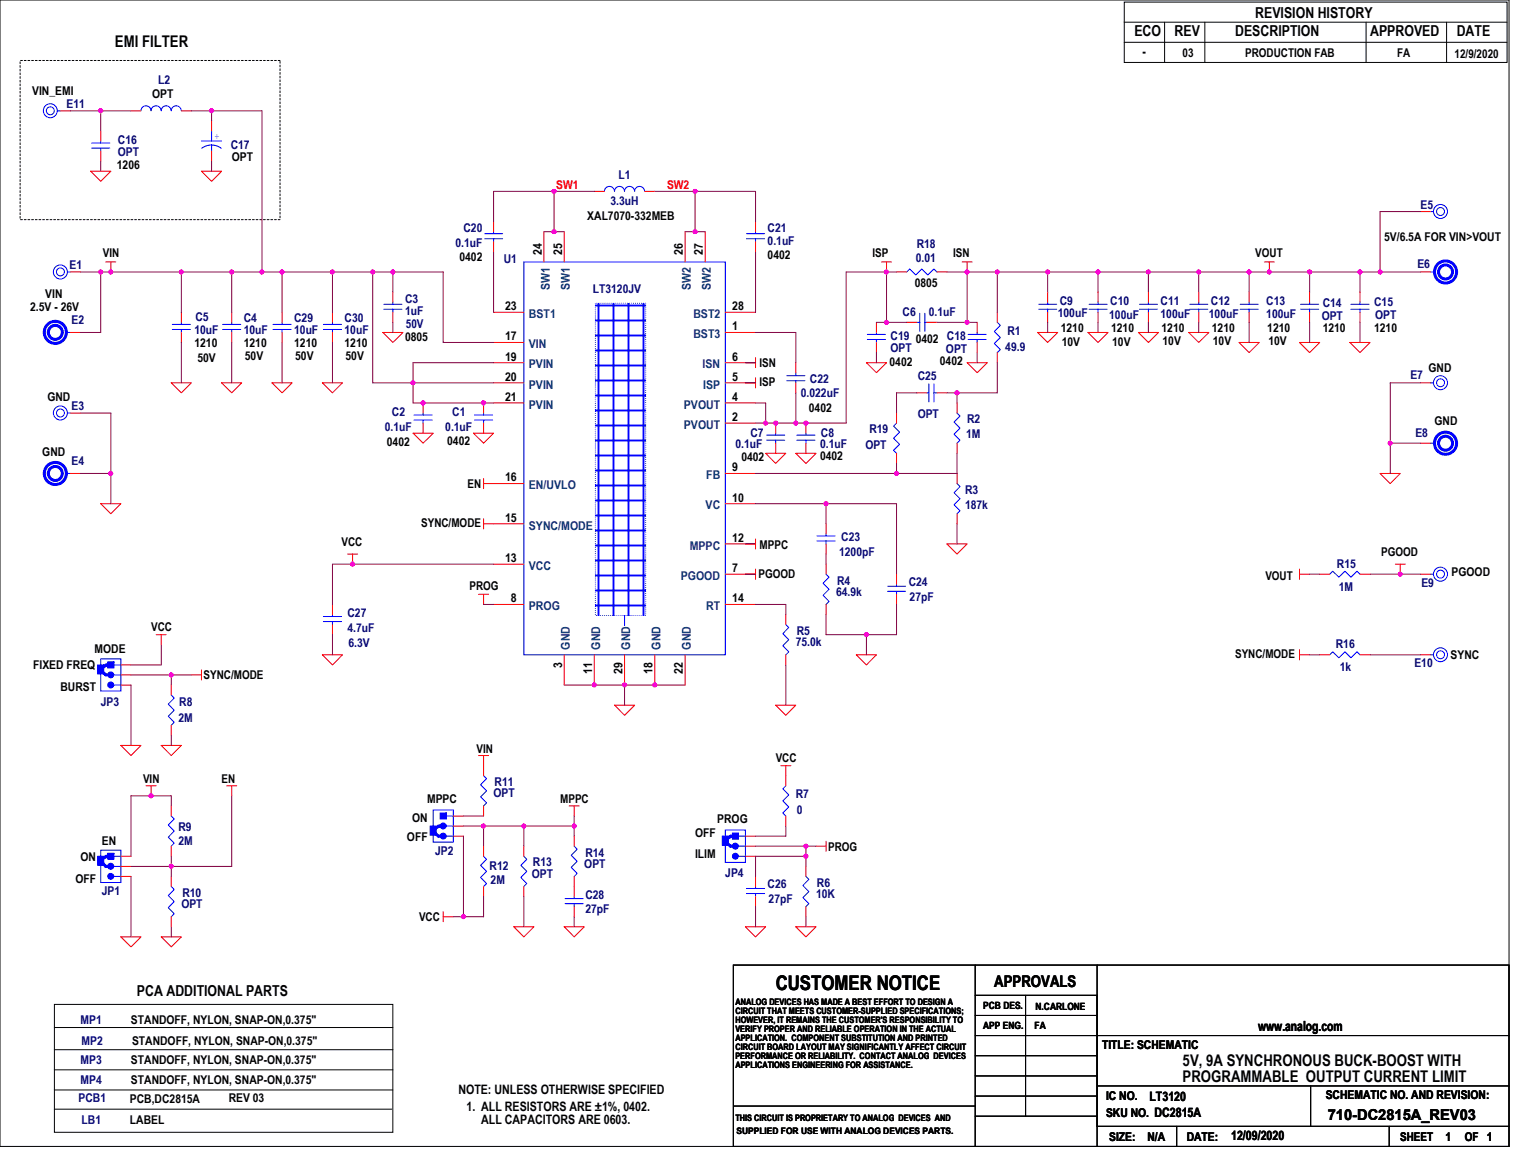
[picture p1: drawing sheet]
<svg xmlns="http://www.w3.org/2000/svg" width="279mm" height="216mm" viewBox="0 0 279 216" stroke-linecap="round" stroke-linejoin="round" font-family="sans-serif">
<g fill="none" stroke="#000" stroke-width=".18">
<path d="M0 0h277.7v211h-277.7zM206.9 .4h70.5v11.1h-70.5zM206.9 4.1h70.5M206.9 7.8h70.5M214.4 4.1v7.4M221.8 4.1v7.4M251.4 4.1v7.4M266.3 4.1v7.4M135 177.6h142.7v33.4h-142.7zM179.5 177.6v33.4M201.9 177.6v29.7h75.8M10 189.1h62.3"/>
<path d="M10 193.2h62.3M10 196.9h62.3M10 184.9h62.3v23.5h-62.3zM179.5 183.2h22.4v27.8M179.5 186.9h22.4M179.5 194.3h22.4M179.5 198h22.4M188.8 183.2v22.2M201.9 199.9h75.8M241.2 199.9v7.4M277.7 190.6h-98.2M10 200.6h62.3"/>
<path d="M10 204.2h62.1M135 203.6h44.5M179.5 205.4h22.4M179.5 201.7h22.4M216.6 207.3v3.7M255.7 207.3v3.7"/>
</g>
<path d="M3.7 11.1h47.8v29.3h-47.8z" fill="none" stroke="#000" stroke-width=".18" stroke-dasharray=".3 .3"/>
<g fill="none" stroke="#f00" stroke-width=".18">
<path d="M11.1 20.4h1.9M16.7 31.5h3.7l-1.9 1.9zM18.5 24.1v1.9M18.5 27.8v1.9M24.1 20.4h1.9M33.4 20.4h1.8M37.1 31.5h3.7l-1.9 1.9zM109.4 35.2h1.9M118.7 35.2h1.8M261.5 38.9h1.8M19.5 48.2h1.8M20.4 48.2v1.9"/>
<path d="M139.1 40.8v1.9M139.1 44.5v1.9M162.2 48.2h1.9M163.2 48.2v1.9M177.1 48.2h1.8M178 48.2v1.9M183.6 57.5v1.8M202.1 53.8v1.8M202.1 57.5v1.8M232.7 48.2h1.8M233.6 48.2v1.9M241 53.8v1.8"/>
<path d="M241 57.5v1.8M261.5 50.1h1.8M13 61.2h1.8M13 76h1.8M31.5 70.5h3.7l-1.8 1.8zM40.8 70.5h3.7l-1.8 1.8zM50.1 70.5h3.7l-1.9 1.8zM59.3 70.5h3.7l-1.8 1.8zM70.5 61.2h3.7l-1.9 1.8zM76 79.7h3.7l-1.8 1.9zM77.9 74.2v1.8M77.9 77.9v1.8"/>
<path d="M87.1 79.7h3.7l-1.8 1.9zM137.2 66.8h1.9M137.2 70.5h1.9M139.1 65.8v1.9M139.1 69.5v1.9M159.5 66.8h3.7l-1.9 1.8zM168.7 72.3h1.9M172.4 72.3h1.9M178 66.8h3.7l-1.8 1.8zM183.6 64.9v1.9M191 61.2h3.7l-1.9 1.8zM200.3 61.2h3.7l-1.9 1.8z"/>
<path d="M209.5 61.2h3.7l-1.8 1.8zM218.8 61.2h3.7l-1.9 1.8zM228.1 63h3.7l-1.9 1.9zM239.2 63h3.7l-1.9 1.9zM248.5 63h3.7l-1.9 1.9zM18.5 92.7h3.7l-1.8 1.9zM89 89h1.8M89 88.1v1.8M89 96.4h1.8M89 95.5v1.8M139.1 99.2v1.8M140.9 83.4h3.7l-1.8 1.9z"/>
<path d="M146.5 83.4h3.7l-1.9 1.9zM152 96.4v1.9M254 87.1h3.7l-1.8 1.9zM28.7 116.8h1.9M29.7 116.8v1.9M61.2 111.3v1.8M61.2 115v1.8M64 102h1.8M64.9 102v1.8M88.1 109.4h1.8M89 109.4v1.9M137.2 100.1h1.9"/>
<path d="M137.2 105.7h1.9M139.1 104.8v1.8M152 100.1v1.9M174.3 100.1h3.7l-1.9 1.9zM239.2 119.6v1.9M239.2 105.7h1.8M239.2 104.8v1.8M256.8 103.8h1.9M257.7 103.8v1.9M22.2 137.2h3.8l-1.9 1.9zM22.2 122.4h1.9M22.2 126.1h1.9"/>
<path d="M22.2 124.2h1.9M29.7 137.2h3.7l-1.9 1.9zM31.5 126.1v1.8M31.5 133.5v1.9M35.2 124.2h1.9M37.1 123.3v1.9M59.3 120.5h3.7l-1.8 1.9zM88.1 139.1h1.8M89 139.1v1.8M113.1 129.8h3.7l-1.8 1.9zM142.8 129.8h3.7l-1.9 1.9zM157.6 120.5h3.7l-1.8 1.9z"/>
<path d="M239.2 120.5h1.8M26.9 144.6h1.8M27.8 144.6v1.9M41.7 144.6h1.9M42.7 144.6v1.9M83.4 150.2h1.9M83.4 153.9h1.9M83.4 152h1.9M89 155.7v1.9M104.8 148.3h1.8M105.7 148.3v1.9M143.7 140.9h1.9"/>
<path d="M144.6 140.9v3.7M144.6 150.2v1.8M150.2 155.7h1.8M152 154.8v1.9M22.2 172.4h3.8l-1.9 1.9zM29.7 172.4h3.7l-1.9 1.9zM81.6 168.7h1.8M81.6 167.8v1.9M89 163.2v1.8M94.6 170.6h3.7l-1.9 1.8zM103.8 170.6h3.7l-1.8 1.8zM137.2 170.6h3.7l-1.8 1.8z"/>
<path d="M146.5 170.6h3.7l-1.9 1.8z"/>
</g>
<g fill="none" stroke="#00f" stroke-width=".18">
<path d="M10.6 20.4h.5M16.9 27.3h3.3M16.9 26.3h3.3M18.5 27.3v.5M18.5 26v.3M29.7 20.4a.93 .93 0 0 0-1-.9 .93 .93 0 0 0-.9 .9 .92 .92 0 0 0-.9-.9 .92 .92 0 0 0-.9 .9M29.7 20.4a.91 .91 0 0 1 .9-.9 .91 .91 0 0 1 .9 .9M31.5 20.4a.92 .92 0 0 1 .9-.9 .92 .92 0 0 1 1 .9M116.8 35.2a.93 .93 0 0 0-.9-.9 .93 .93 0 0 0-1 .9 .92 .92 0 0 0-.9-.9 .92 .92 0 0 0-.9 .9 .92 .92 0 0 0-.9-.9 .92 .92 0 0 0-.9 .9M118.6 35.2a.91 .91 0 0 0-.9-.9 .91 .91 0 0 0-.9 .9M263.3 38.9h.5M96.4 48.2h37.1v72.3h-37.1z"/>
<path d="M137.4 43.9h3.3M137.4 43h3.3M139.1 42.7v.3M139.1 43.9v.6M183.6 59.3l.5 .6-1.1 1.1 1.1 1.1-1.1 1.1 1.1 1.1-.5 .6M200.4 56.9h3.4M200.4 56h3.4M202.1 55.6v.4M202.1 56.9v.6M239.4 56.9h3.3M239.4 56h3.3M241 55.6v.4"/>
<path d="M241 56.9v.6M263.3 50.1h.7M12.2 61.2h.8M12.4 76h.6M76.2 77.3h3.3M76.2 76.4h3.3M77.9 76v.4M77.9 77.3v.6M170.6 72.3h.4M171 70.7v3.3M171.9 72.3h.5M171.9 70.7v3.3"/>
<path d="M150.4 99.6h3.3M150.4 98.6h3.3M152 98.3v.3M152 99.6v.5M59.5 114.4h3.4M59.5 113.5h3.4M61.2 113.1v.4M61.2 114.4v.6M18.5 121.3h3.7v5.9h-3.7zM20.4 122.4h1.8M20.4 124.2h1.8M20.4 126.1h1.8"/>
<path d="M31.5 127.9l.6 .6-1.1 1.1 1.1 1.1-1.1 1.1 1.1 1.1-.6 .6M79.7 149.1h3.7v5.9h-3.7zM81.6 150.2h1.8M81.6 152h1.8M81.6 153.9h1.8M89 157.6l.6 .6-1.1 1.1 1.1 1.1-1.1 1.1 1.1 1.1-.6 .6M144.6 144.6l-.5 .6 1.1 1.1-1.1 1.1 1.1 1.1-1.1 1.1 .5 .6"/>
<circle cx="9.3" cy="20.4" r="1.29"/>
<circle cx="9.3" cy="20.4" r=".73"/>
<circle cx="265.1" cy="38.9" r="1.29"/>
<circle cx="265.1" cy="38.9" r=".73"/>
<circle cx="11.1" cy="76" r="1.29"/>
<circle cx="11.1" cy="76" r=".73"/>
</g>
<g fill="none" stroke="#00f" stroke-width=".55">
<path d="M18.7 158.7l.8 .8h.9M19.5 157.6h.9M19.7 157.6l-1 .6M79.9 153.2l.8 .7h.9M80.7 152h.9M80.8 152l-.9 .6M133.7 155l.7 .7h1M134.4 153.9h1M134.6 153.9l-.9 .6"/>
<circle cx="266.1" cy="50.1" r="2.04"/>
<circle cx="266.1" cy="50.1" r="1.29"/>
<circle cx="10.2" cy="61.2" r="2.04"/>
<circle cx="10.2" cy="61.2" r="1.29"/>
</g>
<g fill="#00f" stroke="#00f" stroke-width=".18">
<path d="M79.2 152v1.7h1.1v-1.7z" fill-rule="evenodd"/>
<path d="M18 157.6v1.7h1.1v-1.7z" fill-rule="evenodd"/>
<path d="M132.9 153.9v1.7h1.1v-1.7z" fill-rule="evenodd"/>
<path d="M19.8 121.8v1.1h1.2v-1.1z" fill-rule="evenodd"/>
<path d="M81 149.6v1.1h1.1v-1.1z" fill-rule="evenodd"/>
<circle cx="20.4" cy="124.2" r=".55"/>
<circle cx="20.4" cy="126.1" r=".55"/>
<circle cx="81.6" cy="152" r=".55"/>
<circle cx="81.6" cy="153.9" r=".55"/>
</g>
<path d="M109.6 55.8h9.3v57.5h-9.3z" fill="#fff"/>
<path d="M109.6 55.8h9.3v57.5h-9.3z" fill-rule="evenodd" fill="#00f" stroke="#00f" stroke-width=".18" stroke-dasharray="0 .3"/>
<g fill="none" stroke="#00f" stroke-width=".18">
<path d="M37.1 26h3.7M37.1 27.3l.7-.4 1.1-.2 1.2 .2 .6 .4M38.9 26.7v1.1M38.9 24.1v1.9M12.4 50.1h.6M31.7 59.7h3.4M33.4 59.3v.4M41 59.7h3.3M42.7 59.3v.4M50.2 59.7h3.4M51.9 59.3v.4M59.5 59.7h3.4"/>
<path d="M61.2 59.3v.4M70.7 56.9h3.3M70.7 56h3.3M72.3 55.6v.4M72.3 56.9v.6M89.2 43.9h3.3M89.2 43h3.3M90.8 42.7v.3M90.8 43.9v.6M166.9 50.1l.5-.6 1.2 1.1 1.1-1.1 1.1 1.1 1.1-1.1 .5 .6M168.7 59.3h.6M169.3 57.7v3.3"/>
<path d="M170.2 59.3h.4M170.2 57.7v3.3M191.2 56.9h3.3M191.2 56h3.3M192.8 55.6v.4M192.8 56.9v.6M209.7 56.9h3.3M209.7 56h3.3M211.4 55.6v.4M211.4 56.9v.6M219 56.9h3.3M219 56h3.3"/>
<path d="M220.6 55.6v.4M220.6 56.9v.6M228.3 56.9h3.3M228.3 56h3.3M229.9 55.6v.4M229.9 56.9v.6M248.6 56.9h3.4M248.6 56h3.4M250.3 55.6v.4M250.3 56.9v.6M31.7 60.6h3.4M33.4 60.6v.6"/>
<path d="M41 60.6h3.3M42.7 60.6v.6M50.2 60.6h3.4M51.9 60.6v.6M59.5 60.6h3.4M61.2 60.6v.6M87.3 77.3h3.4M87.3 76.4h3.4M89 76v.4M89 77.3v.6M142.8 79.7v.4M144.8 69.2h3.3"/>
<path d="M144.8 70.1h3.3M146.5 70.1v.4M146.5 68.6v.6M148.3 79.7v.4M159.6 62.5h3.4M159.6 61.6h3.4M161.3 61.2v.4M161.3 62.5v.5M165 77.9l-.5 .5 1.1 1.1-1.1 1.2 1.1 1.1-1.1 1.1 .5 .5M176.1 76l.6 .6-1.1 1.1 1.1 1.1-1.1 1.1 1.1 1.1-.6 .6M178.2 62.5h3.3M178.2 61.6h3.3"/>
<path d="M179.9 61.2v.4M179.9 62.5v.5M263.3 70.5h.5M12.2 87.1h.8M141.1 81h3.3M141.1 80.1h3.3M142.8 81v.6M146.7 81h3.3M146.7 80.1h3.3M148.3 81v.6M176.1 89l.6 .6-1.1 1.1 1.1 1.1-1.1 1.1 1.1 1.1-.6 .6M263.3 81.6h.7"/>
<path d="M115 113.3v1.8M144.6 115l.6 .5-1.1 1.1 1.1 1.2-1.1 1.1 1.1 1.1-.6 .5M152 105.7l.6 .5-1.1 1.2 1.1 1.1-1.1 1.1 1.1 1.1-.6 .6M163.4 108.8h3.3M163.4 107.9h3.3M165 107.5v.4M165 108.8v.6M244.8 105.7l.5-.6 1.1 1.1 1.1-1.1 1.1 1.1 1.2-1.1 .5 .6M263.3 105.7h.5M244.8 120.5l.5-.5 1.1 1.1 1.1-1.1 1.1 1.1 1.2-1.1 .5 .5M263.3 120.5h.5M18.5 156.5h3.7v5.9h-3.7z"/>
<path d="M20.4 157.6h1.8M20.4 159.5h1.8M31.5 150.2l.6 .5-1.1 1.1 1.1 1.2-1.1 1.1 1.1 1.1-.6 .5M89 142.8l.6 .5-1.1 1.1 1.1 1.2-1.1 1.1 1.1 1.1-.6 .5M96.4 157.6l.6 .6-1.1 1.1 1.1 1.1-1.1 1.1 1.1 1.1-.6 .6M105.7 155.7l.5 .6-1.1 1.1 1.1 1.1-1.1 1.1 1.1 1.2-.5 .5M133.5 152.8h3.7v5.9h-3.7zM135.4 153.9h1.8M135.4 155.7h1.8M135.4 157.6h1.8M20.4 161.3h1.8M31.5 163.2l.6 .5-1.1 1.1 1.1 1.1-1.1 1.2 1.1 1.1-.6 .5"/>
<path d="M104 166.3h3.4M104 165.4h3.4M105.7 165v.4M105.7 166.3v.6M137.4 164.5h3.3M137.4 163.5h3.3M139.1 163.2v.3M139.1 164.5v.5M148.3 161.3l.6 .6-1.1 1.1 1.1 1.1-1.1 1.1 1.1 1.1-.6 .6"/>
<circle cx="11.1" cy="50.1" r="1.29"/>
<circle cx="11.1" cy="50" r=".73"/>
<circle cx="265.1" cy="70.4" r="1.29"/>
<circle cx="265.1" cy="70.4" r=".73"/>
<circle cx="265.1" cy="105.7" r="1.29"/>
<circle cx="265.1" cy="105.7" r=".73"/>
<circle cx="265.1" cy="120.5" r="1.28"/>
<circle cx="265.1" cy="120.5" r=".73"/>
</g>
<g fill="none" stroke="#f00" stroke-width=".18">
<path d="M38.9 22.2v1.9M38.9 27.8v1.9M13 50.1h1.8M33.4 57.5v1.8M42.7 57.5v1.8M51.9 57.5v1.8M61.2 57.5v1.8M72.3 53.8v1.8M72.3 57.5v1.8M90.8 57.5h5.6M90.8 40.8v1.9M90.8 44.5v1.9"/>
<path d="M100.1 42.7v5.5M103.8 42.7v5.5M126.1 42.7v5.5M129.8 42.7v5.5M133.5 57.5h5.6M161.3 59.3v1.9M165 50.1h1.9M166.9 59.3h1.8M170.6 59.3h1.8M172.4 50.1h1.9M179.9 59.3v1.9M192.8 53.8v1.8"/>
<path d="M192.8 57.5v1.8M211.4 53.8v1.8M211.4 57.5v1.8M220.6 53.8v1.8M220.6 57.5v1.8M229.9 53.8v1.8M229.9 57.5v1.8M250.3 53.8v1.8M250.3 57.5v1.8M33.4 61.2v1.8M42.7 61.2v1.8M51.9 61.2v1.8"/>
<path d="M61.2 61.2v1.8M89 74.2v1.8M89 77.9v1.8M90.8 63h5.6M90.8 66.8h5.6M90.8 74.2h5.6M90.8 70.5h5.6M133.5 70.5h5.6M133.5 66.8h5.6M133.5 77.9h5.6M133.5 61.2h5.6M133.5 74.2h5.6"/>
<path d="M142.8 77.9v1.8M146.5 70.5v1.8M146.5 66.8v1.8M148.3 77.9v1.8M161.3 63v1.9M165 76v1.9M176.1 74.2v1.8M179.9 63v1.9M261.5 70.5h1.8M13 87.1h1.8M90.8 89h5.6M90.8 96.4h5.6"/>
<path d="M133.5 87.1h5.6M133.5 92.7h5.6M142.8 81.6v1.8M148.3 81.6v1.8M165 83.4v1.9M176.1 81.6v1.8M176.1 87.1v1.9M176.1 94.6v1.8M261.5 81.6h1.8M90.8 103.8h5.6M90.8 111.3h5.6M133.5 111.3h5.6"/>
<path d="M133.5 105.7h5.6M133.5 100.1h5.6M144.6 113.1v1.9M152 103.8v1.9M152 111.3v1.8M165 105.7v1.8M165 109.4v1.9M242.9 105.7h1.9M250.3 105.7h1.9M261.5 105.7h1.8M103.8 120.5v5.6M109.4 120.5v5.6"/>
<path d="M115 120.5v5.6M120.5 120.5v5.6M126.1 120.5v5.6M144.6 120.5v1.9M242.9 120.5h1.9M250.3 120.5h1.9M261.5 120.5h1.8M22.2 157.6h1.9M22.2 159.5h1.9M31.5 148.3v1.9M31.5 155.7v1.9M89 140.9v1.9"/>
<path d="M89 148.3v1.9M96.4 155.7v1.9M105.7 153.9v1.8M137.2 153.9h1.9M137.2 157.6h1.9M137.2 155.7h1.9M148.3 159.5v1.8M22.2 161.3h1.9M31.5 161.3v1.9M31.5 168.7v1.9M96.4 163.2v1.8M105.7 161.3v3.7"/>
<path d="M105.7 166.9v1.8M139.1 161.3v1.9M139.1 165v1.9M148.3 166.9v1.8"/>
</g>
<g fill="#00f" stroke="#00f" stroke-width=".18">
<path d="M19.8 157.1v1.1h1.2v-1.1z" fill-rule="evenodd"/>
<path d="M18 122.4v1.6h1.1v-1.6z" fill-rule="evenodd"/>
<path d="M134.8 153.4v1.1h1.1v-1.1z" fill-rule="evenodd"/>
<circle cx="20.4" cy="159.4" r=".55"/>
<circle cx="20.4" cy="161.3" r=".55"/>
<circle cx="135.3" cy="155.7" r=".55"/>
<circle cx="135.3" cy="157.6" r=".54"/>
</g>
<g fill="none" stroke="#00f" stroke-width=".55">
<path d="M18.7 123.5l.8 .7h.9M19.5 122.4h.9M19.7 122.4l-1 .5"/>
<circle cx="10.2" cy="87.1" r="2.04"/>
<circle cx="10.2" cy="87.1" r="1.29"/>
<circle cx="266.1" cy="81.6" r="2.04"/>
<circle cx="266.1" cy="81.6" r="1.29"/>
</g>
<g fill="none" stroke="#800040" stroke-width=".18">
<path d="M13 20.4h5.5M18.5 20.4h5.6M18.5 20.4v3.7M18.5 29.7v1.8M35.2 20.4h3.7M38.9 20.4h9.3v29.7M38.9 20.4v1.8M38.9 29.7v1.8M102 35.2h7.4M102 35.2h-11.2v5.6M102 35.2v7.5M120.5 35.2h7.4"/>
<path d="M127.9 35.2h11.2v5.6M127.9 35.2v7.5M261.5 38.9h-7.5v11.2M14.8 50.1h3.7M18.5 50.1v11.1h-3.7M33.4 50.1h-14.9M33.4 50.1v7.4M33.4 50.1h9.3M42.7 50.1v7.4M42.7 50.1h5.5M48.2 50.1h3.7M51.9 50.1h9.3"/>
<path d="M51.9 50.1v7.4M61.2 50.1v7.4M61.2 50.1h7.4M68.6 50.1h3.7M68.6 50.1v20.4h7.4M72.3 59.3v1.9M72.3 50.1h9.3v12.9h9.2M72.3 50.1v3.7M90.8 46.4v11.1M100.1 42.7h1.9M102 42.7h1.8M126.1 42.7h1.8"/>
<path d="M127.9 42.7h1.9M139.1 46.4v11.1M161.3 59.3h1.9M163.2 50.1h-7.5v27.8h-9.2M163.2 50.1v9.2M163.2 59.3h3.7M163.2 50.1h1.8M172.4 59.3h5.6M174.3 50.1h3.7M178 50.1v9.2M178 50.1h5.6M178 59.3h1.9"/>
<path d="M183.6 50.1v7.4M183.6 50.1h9.2M192.8 59.3v1.9M192.8 50.1v3.7M192.8 50.1h9.3v3.7M202.1 59.3v1.9M202.1 50.1h9.3M211.4 50.1h9.2M211.4 59.3v1.9M211.4 50.1v3.7M220.6 50.1h9.3M220.6 59.3v1.9"/>
<path d="M220.6 50.1v3.7M229.9 59.3v3.7M229.9 50.1v3.7M241 59.3v3.7M241 50.1h9.3M241 50.1h-11.1M241 50.1v3.7M250.3 50.1v3.7M250.3 50.1h3.7M250.3 59.3v3.7M254 50.1h7.5M14.8 76h5.6v11.1"/>
<path d="M33.4 63v7.5M42.7 63v7.5M51.9 63v7.5M61.2 63v7.5M76 70.5h14.8M76 70.5v3.7h14.8M90.8 66.8h-14.8v3.7M137.2 66.8h1.9M137.2 70.5h1.9M139.1 74.2h1.8v3.7M139.1 77.9h1.8M139.1 61.2h7.4v5.6"/>
<path d="M140.9 77.9h5.6M146.5 72.3v5.6M161.3 64.9v1.9M168.7 72.3h-3.7v3.7M174.3 72.3h1.8M176.1 72.3v1.9M179.9 64.9v1.9M183.6 66.8v5.5h-7.5M261.5 70.5h-5.6v16.6M14.8 87.1h5.6M20.4 87.1v5.6M139.1 92.7h12.9"/>
<path d="M139.1 87.1h25.9M152 92.7h13v13M152 92.7v3.7M165 85.3v1.8M176.1 83.4v3.7h-11.1M176.1 96.4v3.7M255.9 81.6h5.6M29.7 118.7v3.7h-5.6M61.2 116.8v3.7M89 111.3h1.8M90.8 103.8h-29.6v7.5M137.2 105.7h1.9"/>
<path d="M137.2 100.1h1.9M139.1 111.3h5.5v1.8M152 102v1.8M152 113.1v3.7h7.5M159.5 116.8v3.7M165 111.3v5.5h-5.5M241 105.7h1.9M252.2 105.7h9.3M24.1 126.1v11.1M24.1 124.2h7.4M31.5 135.4v1.8M31.5 124.2v1.9"/>
<path d="M31.5 124.2h3.7M115 126.1v3.7M115 126.1h-11.2M126.1 126.1h-11.1M144.6 122.4v7.4M241 120.5h1.9M252.2 120.5h9.3M24.1 159.5h7.4M31.5 159.5v1.8M31.5 148.3v-1.8h-7.4v11.1M31.5 157.6v1.9M42.7 146.5v13h-11.2"/>
<path d="M85.3 152h3.7M85.3 153.9v14.8M85.3 150.2h3.7M96.4 152h9.3M96.4 152h-7.4v3.7M96.4 152v3.7M105.7 150.2v1.8M105.7 152v1.9M139.1 155.7h9.2M144.6 152v1.9h-5.5M148.3 155.7h1.9M148.3 157.6h-9.2v3.7"/>
<path d="M148.3 155.7v1.9M148.3 157.6v1.9M24.1 161.3v11.1M31.5 170.6v1.8M83.4 168.7h1.9M89 165v3.7h-3.7M96.4 165v5.6M105.7 168.7v1.9M139.1 166.9v3.7M148.3 168.7v1.9"/>
</g>
<g fill="#f0f" stroke="#f0f" stroke-width=".18">
<circle cx="127.9" cy="35.2" r=".36"/>
<circle cx="68.6" cy="50.1" r=".36"/>
<circle cx="72.3" cy="50.1" r=".36"/>
<circle cx="102" cy="42.6" r=".37"/>
<circle cx="102" cy="35.2" r=".37"/>
<circle cx="64.9" cy="103.8" r=".37"/>
<circle cx="109.4" cy="126.1" r=".36"/>
<circle cx="115" cy="126.1" r=".36"/>
<circle cx="120.5" cy="126.1" r=".37"/>
<circle cx="257.7" cy="105.7" r=".36"/>
<circle cx="31.5" cy="159.4" r=".36"/>
<circle cx="27.8" cy="146.5" r=".37"/>
<circle cx="89" cy="152" r=".36"/>
<circle cx="85.3" cy="168.7" r=".36"/>
<circle cx="159.4" cy="116.8" r=".36"/>
<circle cx="152" cy="92.7" r=".37"/>
<circle cx="142.8" cy="77.9" r=".36"/>
<circle cx="146.5" cy="77.9" r=".36"/>
<circle cx="192.8" cy="50.1" r=".36"/>
<circle cx="211.4" cy="50.1" r=".36"/>
<circle cx="202.1" cy="50.1" r=".36"/>
<circle cx="76" cy="70.4" r=".36"/>
<circle cx="254" cy="50.1" r=".36"/>
<circle cx="20.4" cy="50.1" r=".36"/>
<circle cx="33.4" cy="50.1" r=".36"/>
<circle cx="42.6" cy="50.1" r=".36"/>
<circle cx="18.5" cy="50.1" r=".37"/>
<circle cx="20.4" cy="87.1" r=".36"/>
<circle cx="165" cy="87.1" r=".36"/>
<circle cx="176.1" cy="72.3" r=".37"/>
<circle cx="127.9" cy="42.6" r=".36"/>
<circle cx="220.6" cy="50.1" r=".36"/>
<circle cx="31.5" cy="124.2" r=".36"/>
<circle cx="229.9" cy="50.1" r=".36"/>
<circle cx="255.9" cy="81.6" r=".36"/>
<circle cx="61.2" cy="50.1" r=".36"/>
<circle cx="241" cy="50.1" r=".37"/>
<circle cx="250.3" cy="50.1" r=".37"/>
<circle cx="233.6" cy="50.1" r=".36"/>
<circle cx="51.9" cy="50.1" r=".36"/>
<circle cx="140.9" cy="77.9" r=".36"/>
<circle cx="77.9" cy="74.2" r=".37"/>
<circle cx="89" cy="74.2" r=".37"/>
<circle cx="48.2" cy="50.1" r=".36"/>
<circle cx="148.3" cy="155.7" r=".37"/>
<circle cx="148.3" cy="157.6" r=".38"/>
<circle cx="183.6" cy="50.1" r=".36"/>
<circle cx="163.2" cy="59.3" r=".36"/>
<circle cx="163.2" cy="50.1" r=".36"/>
<circle cx="178" cy="50.1" r=".36"/>
<circle cx="178" cy="59.3" r=".36"/>
<circle cx="18.5" cy="20.4" r=".37"/>
<circle cx="38.9" cy="20.4" r=".36"/>
<circle cx="148.3" cy="77.9" r=".37"/>
<circle cx="105.7" cy="152" r=".36"/>
<circle cx="96.4" cy="152" r=".36"/>
</g>
<text font-size="3.7" x="142.8" y="182.2">CUSTOMER NOTICE</text>
<g font-size="3">
<text x="21.1" y="8.7">EMI FILTER</text>
<text x="183" y="181.7">APPROVALS</text>
<text x="217.7" y="196.1">5V, 9A SYNCHRONOUS BUCK-BOOST WITH</text>
<text x="217.7" y="199.1">PROGRAMMABLE OUTPUT CURRENT LIMIT</text>
</g>
<g font-size="2.8">
<text x="231" y="3.4">REVISION HISTORY</text>
<text x="208.8" y="6.7">ECO</text>
<text x="216.2" y="6.7">REV</text>
<text x="227.3" y="6.7">DESCRIPTION</text>
<text x="252.2" y="6.7">APPROVED</text>
<text x="268.1" y="6.7">DATE</text>
<text x="25.2" y="183.4">PCA ADDITIONAL PARTS</text>
<text x="244.4" y="206.1">710-DC2815A_REV03</text>
</g>
<text font-size="2.6" x="231.6" y="189.7">www.analog.com</text>
<g font-size="2.4">
<text x="210.3" y="10.4">-</text>
<text x="84.4" y="201.3">NOTE: UNLESS OTHERWISE SPECIFIED</text>
<text x="211.6" y="202.6">LT3120</text>
<text x="85.9" y="204.5">1. ALL RESISTORS ARE ±1%, 0402.</text>
<text x="88.6" y="206.9">ALL CAPACITORS ARE 0603.</text>
<text x="226.6" y="209.9">12/09/2020</text>
</g>
<g font-size="2.2">
<text x="217.7" y="10.4">03</text>
<text x="229.2" y="10.4">PRODUCTION FAB</text>
<text x="257.2" y="10.4">FA</text>
<text x="267.7" y="10.6">12/9/2020</text>
<text x="5.9" y="17.5">VIN_EMI</text>
<text x="28" y="18">OPT</text>
<text x="42.7" y="29.7">OPT</text>
<text x="21.5" y="31">1206</text>
<text x="108.1" y="40.5">XAL7070-332MEB</text>
<text x="18.9" y="47.3">VIN</text>
<text x="99.7" y="46.9" transform="rotate(-90 99.7 46.9)">24</text>
<text x="103.4" y="46.9" transform="rotate(-90 103.4 46.9)">25</text>
<text x="125.7" y="46.9" transform="rotate(-90 125.7 46.9)">26</text>
<text x="129.4" y="46.9" transform="rotate(-90 129.4 46.9)">27</text>
<text x="141.3" y="47.7">0402</text>
<text x="160.6" y="47.3">ISP</text>
<text x="175.4" y="47.3">ISN</text>
<text x="231" y="47.3">VOUT</text>
<text x="254.8" y="44.4">5V/6.5A FOR VIN&gt;VOUT</text>
<text x="84.6" y="48.1">0402</text>
<text x="168.4" y="52.9">0805</text>
<text x="5.6" y="57.2">2.5V - 26V</text>
<text x="8.3" y="54.8">VIN</text>
<text x="93" y="57.1">23</text>
<text x="134.8" y="57.1">28</text>
<text x="35.8" y="63.8">1210</text>
<text x="44.9" y="63.8">1210</text>
<text x="54.1" y="63.8">1210</text>
<text x="63.4" y="63.8">1210</text>
<text x="74.5" y="62.7">0805</text>
<text x="93" y="62.6">17</text>
<text x="134.8" y="60.8">1</text>
<text x="168.6" y="63.1">0402 C18</text>
<text x="195.2" y="61.1">1210</text>
<text x="195.4" y="63.6">10V</text>
<text x="204.5" y="61.1">1210</text>
<text x="204.7" y="63.6">10V</text>
<text x="213.8" y="61.1">1210</text>
<text x="214" y="63.5">10V</text>
<text x="223.1" y="61.1">1210</text>
<text x="223.2" y="63.5">10V</text>
<text x="233.3" y="61.1">1210</text>
<text x="233.4" y="63.5">10V</text>
<text x="243.5" y="61.1">1210</text>
<text x="252.9" y="61.1">1210</text>
<text x="36.3" y="66.6">50V</text>
<text x="45.1" y="66.3">50V</text>
<text x="54.3" y="66.3">50V</text>
<text x="63.6" y="66.3">50V</text>
<text x="93" y="66.4">19</text>
<text x="93" y="70.1">20</text>
<text x="134.8" y="70.1">5</text>
<text x="134.8" y="66.4">6</text>
<text x="139.8" y="67.5">ISN</text>
<text x="139.8" y="71.1">ISP</text>
<text x="163.7" y="67.4">0402</text>
<text x="173" y="67.2">0402</text>
<text x="262.9" y="68.5">GND</text>
<text x="8.7" y="73.9">GND</text>
<text x="93" y="73.8">21</text>
<text x="134.8" y="77.5">2</text>
<text x="134.8" y="73.8">4</text>
<text x="148.9" y="75.9">0402</text>
<text x="7.8" y="83.9">GND</text>
<text x="71.2" y="82">0402</text>
<text x="82.3" y="81.8">0402</text>
<text x="264" y="78.3">GND</text>
<text x="86" y="89.8">EN</text>
<text x="93" y="88.6">16</text>
<text x="134.8" y="86.7">9</text>
<text x="136.5" y="84.8">0402</text>
<text x="150.9" y="84.6">0402</text>
<text x="134.8" y="92.3">10</text>
<text x="62.9" y="100.6">VCC</text>
<text x="77.5" y="97">SYNC/MODE</text>
<text x="93" y="96">15</text>
<text x="134.8" y="99.7">12</text>
<text x="139.8" y="101.1">MPPC</text>
<text x="93" y="103.4">13</text>
<text x="134.8" y="105.3">7</text>
<text x="139.6" y="106.3">PGOOD</text>
<text x="232.9" y="106.7">VOUT</text>
<text x="254.2" y="102.4">PGOOD</text>
<text x="267.2" y="106.1">PGOOD</text>
<text x="86.4" y="108.5">PROG</text>
<text x="94" y="110.8">8</text>
<text x="134.8" y="110.8">14</text>
<text x="27.8" y="116.1">VCC</text>
<text x="6.1" y="123.2">FIXED FREQ</text>
<text x="17.4" y="120.2">MODE</text>
<text x="37.5" y="125">SYNC/MODE</text>
<text x="103.4" y="122.9" transform="rotate(-90 103.4 122.9)">3</text>
<text x="109" y="124" transform="rotate(-90 109 124)">11</text>
<text x="114.6" y="124" transform="rotate(-90 114.6 124)">29</text>
<text x="120.1" y="124" transform="rotate(-90 120.1 124)">18</text>
<text x="125.7" y="124" transform="rotate(-90 125.7 124)">22</text>
<text x="227.3" y="121.1">SYNC/MODE</text>
<text x="267" y="121.3">SYNC</text>
<text x="11.1" y="127.3">BURST</text>
<text x="87.7" y="138.6">VIN</text>
<text x="142.8" y="140.2">VCC</text>
<text x="26.3" y="144.1">VIN</text>
<text x="40.8" y="144.1">EN</text>
<text x="78.6" y="147.8">MPPC</text>
<text x="103.1" y="147.8">MPPC</text>
<text x="18.7" y="155.6">EN</text>
<text x="74.9" y="154.9">OFF</text>
<text x="75.8" y="151.4">ON</text>
<text x="127.9" y="154.1">OFF</text>
<text x="132" y="151.6">PROG</text>
<text x="14.8" y="158.4">ON</text>
<text x="127.9" y="157.8">ILIM</text>
<text x="152.4" y="156.5">PROG</text>
<text x="13.9" y="162.5">OFF</text>
<text x="77.1" y="169.5">VCC</text>
<text x="24.1" y="188.4">STANDOFF, NYLON, SNAP-ON,0.375&quot;</text>
<text x="24.1" y="195.9">STANDOFF, NYLON, SNAP-ON,0.375&quot;</text>
<text x="24.3" y="192.3">STANDOFF, NYLON, SNAP-ON,0.375&quot;</text>
<text x="202.8" y="193.1">TITLE: SCHEMATIC</text>
<text x="23.9" y="203.1">PCB,DC2815A</text>
<text x="24.1" y="199.6">STANDOFF, NYLON, SNAP-ON,0.375&quot;</text>
<text x="42.1" y="202.9">REV 03</text>
<text x="203.6" y="202.5">IC NO.</text>
<text x="244" y="202.4">SCHEMATIC NO. AND REVISION:</text>
<text x="23.9" y="206.8">LABEL</text>
<text x="203.6" y="205.7">SKU NO. DC2815A</text>
<text x="204.2" y="210">SIZE:</text>
<text x="211.2" y="210">N/A</text>
<text x="218.4" y="210">DATE:</text>
<text x="257.7" y="210">SHEET</text>
<text x="266.1" y="210">1</text>
<text x="269.6" y="210">OF 1</text>
</g>
<g font-size="2.2" fill="#000080">
<text x="29.1" y="15.5">L2</text>
<text x="12.2" y="19.9">E11</text>
<text x="21.7" y="26.6">C16</text>
<text x="21.7" y="28.8">OPT</text>
<text x="42.5" y="27.5">C17</text>
<text x="113.9" y="32.9">L1</text>
<text x="112.4" y="37.7">3.3uH</text>
<text x="261.5" y="38.4">E5</text>
<text x="83.8" y="45.5">0.1uF</text>
<text x="85.3" y="42.7">C20</text>
<text x="141.3" y="42.7">C21</text>
<text x="141.3" y="45.1">0.1uF</text>
<text x="168.7" y="45.7">R18</text>
<text x="12.8" y="49.6">E1</text>
<text x="92.7" y="48.5">U1</text>
<text x="168.6" y="48.3">0.01</text>
<text x="260.9" y="49.4">E6</text>
<text x="13.2" y="59.6">E2</text>
<text x="36" y="59">C5</text>
<text x="44.9" y="59.2">C4</text>
<text x="54.1" y="59.2">C29</text>
<text x="63.4" y="59.2">C30</text>
<text x="74.5" y="55.7">C3</text>
<text x="74.5" y="57.9">1uF</text>
<text x="109.1" y="54">LT3120JV</text>
<text x="166.1" y="58.1">C6</text>
<text x="171" y="58.1">0.1uF</text>
<text x="194.7" y="58.3">100uF</text>
<text x="195.1" y="56">C9</text>
<text x="204.2" y="58.7">100uF</text>
<text x="204.3" y="56">C10</text>
<text x="213.6" y="56">C11</text>
<text x="213.6" y="58.5">100uF</text>
<text x="222.5" y="58.5">100uF</text>
<text x="222.9" y="56">C12</text>
<text x="233.1" y="56">C13</text>
<text x="233.1" y="58.5">100uF</text>
<text x="243.3" y="58.8">OPT</text>
<text x="243.5" y="56.4">C14</text>
<text x="252.9" y="56.2">C15</text>
<text x="253.1" y="58.7">OPT</text>
<text x="35.8" y="61.4">10uF</text>
<text x="44.9" y="61.4">10uF</text>
<text x="54.1" y="61.4">10uF</text>
<text x="63.4" y="61.4">10uF</text>
<text x="74.7" y="60.3">50V</text>
<text x="163.9" y="62.5">C19</text>
<text x="163.9" y="64.8">OPT</text>
<text x="174.1" y="65">OPT</text>
<text x="185" y="64.6">49.9</text>
<text x="185.4" y="61.6">R1</text>
<text x="149.1" y="70.5">C22</text>
<text x="168.9" y="70">C25</text>
<text x="259.6" y="69.8">E7</text>
<text x="13.2" y="75.5">E3</text>
<text x="72.1" y="76.6">C2</text>
<text x="83.2" y="76.6">C1</text>
<text x="147.4" y="73.1">0.022uF</text>
<text x="168.9" y="77">OPT</text>
<text x="178" y="77.9">R2</text>
<text x="70.8" y="79.4">0.1uF</text>
<text x="82" y="79.4">0.1uF</text>
<text x="135.4" y="82.4">0.1uF</text>
<text x="138.1" y="80.3">C7</text>
<text x="150.9" y="82.4">0.1uF</text>
<text x="151.1" y="80.3">C8</text>
<text x="159.3" y="82.6">OPT</text>
<text x="160" y="79.8">R19</text>
<text x="177.8" y="80.7">1M</text>
<text x="260.5" y="80.3">E8</text>
<text x="13.2" y="85.5">E4</text>
<text x="177.6" y="90.9">R3</text>
<text x="177.6" y="93.7">187k</text>
<text x="154.8" y="99.6">C23</text>
<text x="154.1" y="107.6">R4</text>
<text x="154.5" y="102.4">1200pF</text>
<text x="167.3" y="107.8">C24</text>
<text x="246.1" y="104.5">R15</text>
<text x="261.6" y="108">E9</text>
<text x="64" y="113.5">C27</text>
<text x="153.9" y="109.6">64.9k</text>
<text x="167.4" y="110.6">27pF</text>
<text x="246.4" y="108.7">1M</text>
<text x="64" y="116.3">4.7uF</text>
<text x="64.2" y="119.1">6.3V</text>
<text x="146.5" y="118.9">75.0k</text>
<text x="146.7" y="116.9">R5</text>
<text x="245.9" y="119.3">R16</text>
<text x="246.6" y="123.5">1k</text>
<text x="260.3" y="122.8">E10</text>
<text x="18.5" y="129.9">JP3</text>
<text x="33" y="130">R8</text>
<text x="32.8" y="132.8">2M</text>
<text x="90.8" y="146.7">OPT</text>
<text x="91" y="144.7">R11</text>
<text x="146.5" y="146.9">R7</text>
<text x="146.7" y="149.9">0</text>
<text x="32.8" y="153">R9</text>
<text x="32.8" y="155.6">2M</text>
<text x="80.1" y="157.3">JP2</text>
<text x="90.1" y="160.1">R12</text>
<text x="97.9" y="161.6">OPT</text>
<text x="98.1" y="159.3">R13</text>
<text x="107.5" y="159.7">OPT</text>
<text x="107.7" y="157.7">R14</text>
<text x="133.5" y="161.4">JP4</text>
<text x="18.7" y="164.7">JP1</text>
<text x="33.4" y="167.1">OPT</text>
<text x="33.6" y="165.1">R10</text>
<text x="90.3" y="162.7">2M</text>
<text x="107.7" y="165.5">C28</text>
<text x="141.3" y="163.4">C26</text>
<text x="141.5" y="166.2">27pF</text>
<text x="150.2" y="165.3">10K</text>
<text x="150.4" y="163.2">R6</text>
<text x="107.7" y="168">27pF</text>
<text x="14.8" y="188.4">MP1</text>
<text x="14.8" y="195.9">MP3</text>
<text x="15" y="192.3">MP2</text>
<text x="14.5" y="202.9">PCB1</text>
<text x="14.8" y="199.6">MP4</text>
<text x="15" y="206.8">LB1</text>
</g>
<g font-size="2.2" fill="#f00">
<text x="102.4" y="34.8">SW1</text>
<text x="122.8" y="34.8">SW2</text>
</g>
<g font-size="2.2" fill="#004080">
<text x="101.2" y="53.4" transform="rotate(-90 101.2 53.4)">SW1</text>
<text x="104.9" y="53.4" transform="rotate(-90 104.9 53.4)">SW1</text>
<text x="127.1" y="53.4" transform="rotate(-90 127.1 53.4)">SW2</text>
<text x="130.9" y="53.4" transform="rotate(-90 130.9 53.4)">SW2</text>
<text x="97.3" y="58.5">BST1</text>
<text x="127.6" y="58.5">BST2</text>
<text x="97.3" y="64.1">VIN</text>
<text x="127.6" y="62.3">BST3</text>
<text x="97.3" y="67.8">PVIN</text>
<text x="97.3" y="71.5">PVIN</text>
<text x="129.3" y="67.8">ISN</text>
<text x="129.4" y="71.5">ISP</text>
<text x="97.3" y="75.2">PVIN</text>
<text x="125.9" y="75.2">PVOUT</text>
<text x="125.9" y="78.9">PVOUT</text>
<text x="130" y="88.2">FB</text>
<text x="97.3" y="90.1">EN/UVLO</text>
<text x="129.9" y="93.8">VC</text>
<text x="97.3" y="97.5">SYNC/MODE</text>
<text x="127" y="101.2">MPPC</text>
<text x="97.3" y="104.9">VCC</text>
<text x="125.3" y="106.7">PGOOD</text>
<text x="97.3" y="112.3">PROG</text>
<text x="130" y="112.3">RT</text>
<text x="104.9" y="119.6" transform="rotate(-90 104.9 119.6)">GND</text>
<text x="110.4" y="119.6" transform="rotate(-90 110.4 119.6)">GND</text>
<text x="116" y="119.6" transform="rotate(-90 116 119.6)">GND</text>
<text x="121.6" y="119.6" transform="rotate(-90 121.6 119.6)">GND</text>
<text x="127.1" y="119.6" transform="rotate(-90 127.1 119.6)">GND</text>
</g>
<g font-size="1.8">
<text x="181" y="185.7">PCB DES.</text>
<text x="190.6" y="185.8">N.CARLONE</text>
<text x="181" y="189.4">APP ENG.</text>
<text x="190.4" y="189.4">FA</text>
</g>
<text font-size="1.7" fill="#00f" x="39.5" y="25.6">+</text>
<g font-size="1.7">
<text x="135.4" y="185">ANALOG DEVICES HAS MADE A BEST EFFORT TO DESIGN A</text>
<text x="135.4" y="186.6">CIRCUIT THAT MEETS CUSTOMER-SUPPLIED SPECIFICATIONS;</text>
<text x="135.4" y="188.3">HOWEVER, IT REMAINS THE CUSTOMER'S RESPONSIBILITY TO</text>
<text x="135.4" y="189.9">VERIFY PROPER AND RELIABLE OPERATION IN THE ACTUAL</text>
<text x="135.4" y="191.6">APPLICATION. COMPONENT SUBSTITUTION AND PRINTED</text>
<text x="135.4" y="193.2">CIRCUIT BOARD LAYOUT MAY SIGNIFICANTLY AFFECT CIRCUIT</text>
<text x="135.4" y="194.9">PERFORMANCE OR RELIABILITY. CONTACT ANALOG DEVICES</text>
<text x="135.4" y="196.5">APPLICATIONS ENGINEERING FOR ASSISTANCE.</text>
<text x="135.4" y="206.3">THIS CIRCUIT IS PROPRIETARY TO ANALOG DEVICES AND</text>
<text x="135.6" y="208.7">SUPPLIED FOR USE WITH ANALOG DEVICES PARTS.</text>
</g>
</svg>
